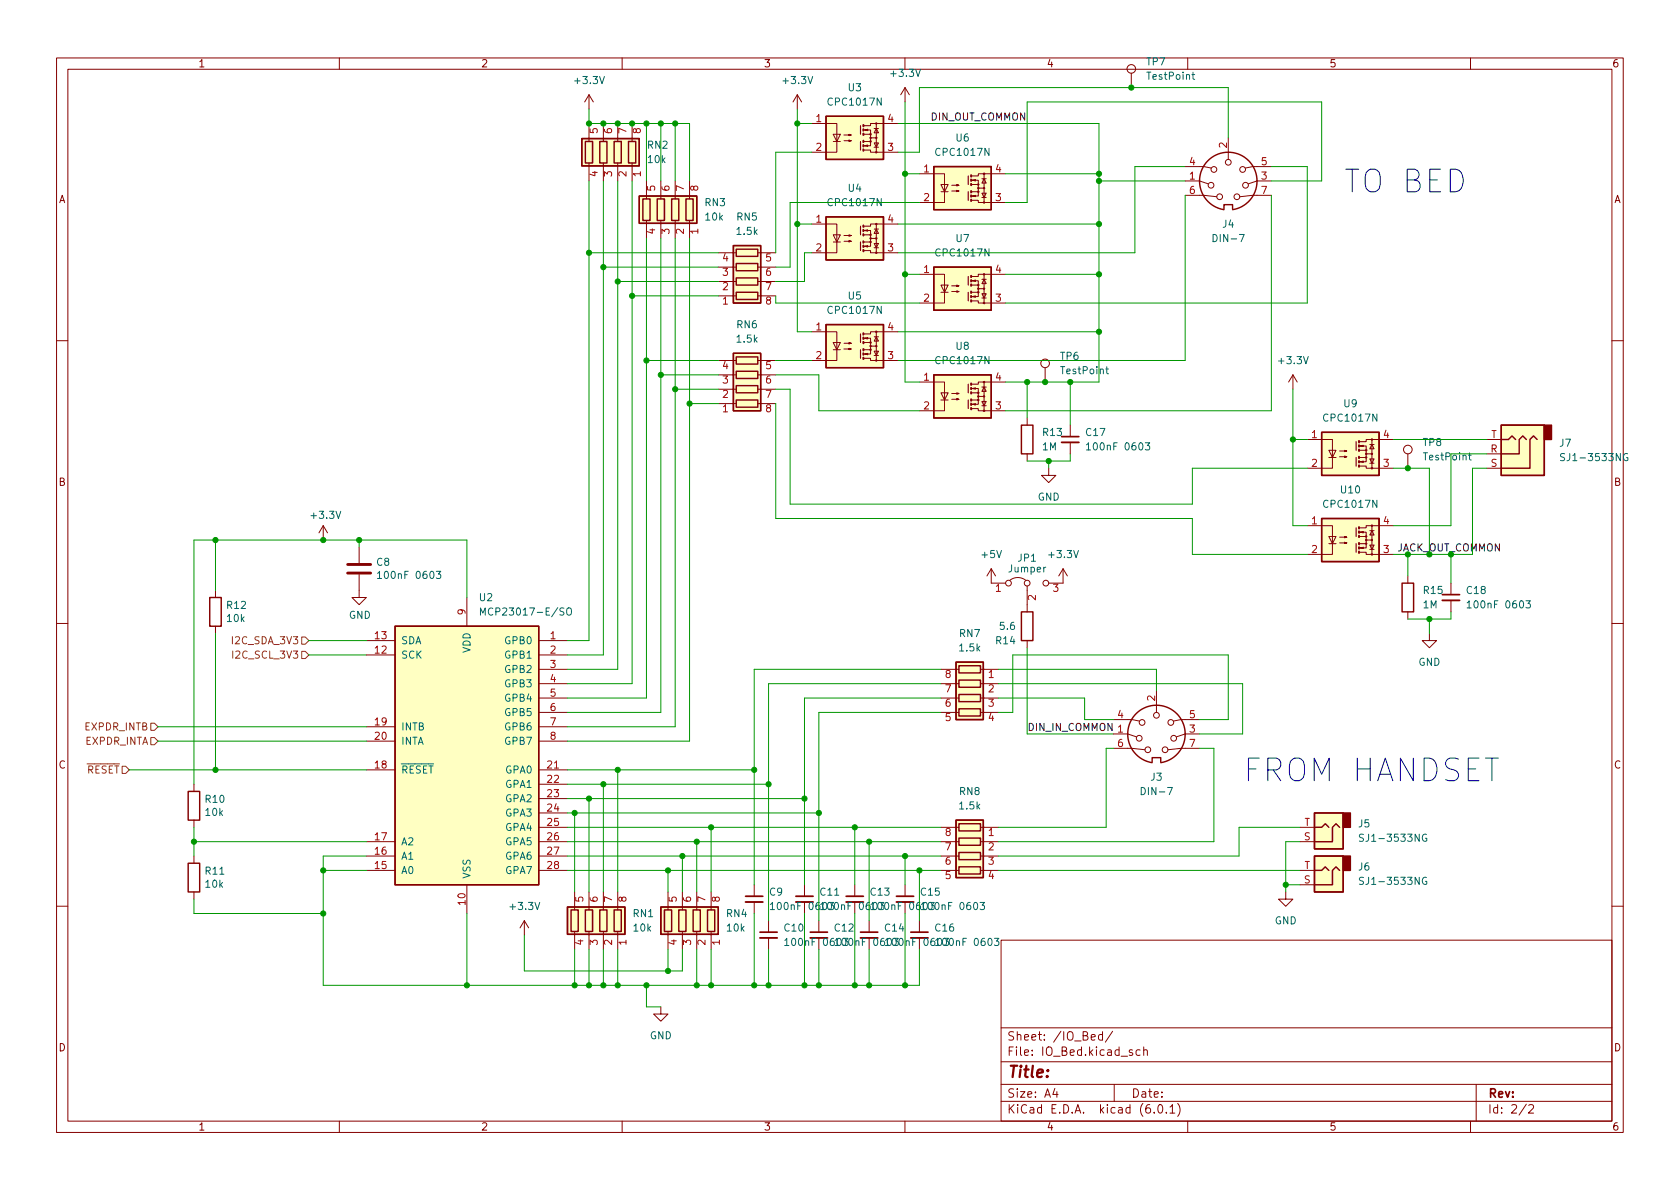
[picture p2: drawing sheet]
<svg xmlns="http://www.w3.org/2000/svg" width="297mm" height="210mm" viewBox="0 0 297 210" stroke-linecap="round" stroke-linejoin="round" font-family="sans-serif">
<g fill="none" stroke="#840000" stroke-width=".18">
<path d="M10 10.2h277v190.1h-277zM12 12.2h273v186.1h-273zM60 10.2v2M104.1 16.8l-.7 1.2M104.1 16.8v2.5M104.1 16.8l.8 1.2M110 10.2v2M141 16.8l-.8 1.2M141 16.8v2.5M141 16.8l.7 1.2M160 10.2v2M160 15.5v2.5"/>
<path d="M160 15.5l-.7 1.3M160 15.5l.8 1.3M200 12.9v2.6M210 10.2v2M260 10.2v2M104.1 21.8v3.2M104.1 28.8v3.2M106.7 21.8v3.2M106.7 28.8v3.2M109.2 21.8v3.2M109.2 28.8v3.2M111.8 21.8v3.2"/>
<path d="M111.8 28.8v3.2M114.3 32v3.2M114.3 39v3.2M116.8 32v3.2M116.8 39v3.2M119.4 32v3.2M119.4 39v3.2M121.9 32v3.2M121.9 39v3.2M143.5 21.8h4.5v5.1h-4.5M143.5 39.6h4.5v5.1h-4.5M147.3 23.7h1.3l-.6 1.3z"/>
<path d="M147.3 25h1.3M149.2 24.9h1.3l-.4 .1v-.2l.4 .1M149.2 23.9h1.3l-.4 .1v-.3l.4 .2M152.8 23h1.1v.7M152.8 26.5h1.1v.4h4.8M152.8 23.7h1.1v1.3h-1.1M152.9 25.8l.5-.2v.3zM152.9 23l.5-.1v.2zM153.9 25v.8h-1.1M153.9 24.4h1M154.6 25.3h.7l-.4 .7zM154.6 26h.7"/>
<path d="M154.6 22.7h.7M154.9 22.7l.4 .8h-.7zM154.9 21.8v5.1M154.9 39.6v5.1M158.7 21.8h-4.8v.4h-1.1M158.7 39.6h-4.8v.4h-1.1M162.6 30.7h4.4v5.1h-4.4M166.4 32.6h1.2l-.6 1.3zM166.4 33.9h1.2M168.3 33.8h1.2l-.3 .1v-.3l.3 .2M168.3 32.8h1.2l-.3 .1v-.3l.3 .2M171.8 31.9h1.2v.7"/>
<path d="M171.8 35.4h1.2v.4h4.8M171.8 32.6h1.2v1.3h-1.2M172 34.7l.5-.2v.3zM172 31.9l.5-.2v.3zM173 33.9v.8h-1.2M173 33.3h1M173.6 34.2h.8l-.4 .7zM173.6 34.9h.8M173.6 31.6h.8M174 31.6l.4 .8h-.8zM174 30.7v5.1M177.8 30.7h-4.8v.4h-1.2"/>
<path d="M209.5 34.5h3.4l2.2 .3M209.5 29.5h3.4l1.2 .2M209.5 32h2.6l1.5 .5M217.2 24.4v3.8M224.8 34.5h-3.3l-2.3 .3M224.8 29.5h-3.3l-1.3 .2M224.8 32h-2.6l-1.5 .5M127 44.7h3.2M127 52.3h3.2M127 49.8h3.2M127 47.2h3.2M134 44.7h3.2"/>
<path d="M134 52.3h3.2M134 49.8h3.2M134 47.2h3.2M143.5 58.7h4.5v5h-4.5M147.3 41.5h1.3l-.6 1.3zM147.3 42.8h1.3M149.2 42.7h1.3l-.4 .1v-.3l.4 .2M149.2 41.7h1.3l-.4 .1v-.3l.4 .2M152.8 59.8h1.1v.8M152.8 40.8h1.1v.7M152.8 44.3h1.1v.4h4.8M152.8 41.5h1.1v1.3h-1.1"/>
<path d="M152.9 59.8l.5-.1v.2zM152.9 43.6l.5-.2v.3zM152.9 40.8l.5-.2v.3zM153.9 42.8v.8h-1.1M153.9 42.2h1M154.6 43h.7l-.4 .8zM154.6 59.6h.7M154.6 43.8h.7M154.6 40.5h.7M154.9 59.6l.4 .7h-.7zM154.9 40.5l.4 .8h-.7zM154.9 58.7v5"/>
<path d="M158.7 58.7h-4.8v.3h-1.1M162.6 48.5h4.4v5.1h-4.4M166.4 50.4h1.2l-.6 1.3zM166.4 51.7h1.2M168.3 51.6h1.2l-.3 .1v-.3l.3 .2M168.3 50.5h1.2l-.3 .2v-.3l.3 .1M171.8 49.7h1.2v.7M171.8 53.2h1.2v.4h4.8M171.8 50.4h1.2v1.3h-1.2M172 52.4l.5-.1v.3zM172 49.7l.5-.2v.3zM173 51.7v.7h-1.2"/>
<path d="M173 51h1M173.6 51.9h.8l-.4 .8zM173.6 52.7h.8M173.6 49.4h.8M174 49.4l.4 .8h-.8zM174 48.5v5.1M177.8 48.5h-4.8v.4h-1.2M10 60.2h2M127 63.7h3.2M127 71.4h3.2M127 68.8h3.2M127 66.3h3.2"/>
<path d="M134 63.7h3.2M134 71.4h3.2M134 68.8h3.2M134 66.3h3.2M147.3 60.6h1.3l-.6 1.2zM147.3 61.8h1.3M149.2 61.7h1.3l-.4 .1v-.2l.4 .1M149.2 60.7h1.3l-.4 .1v-.2l.4 .1M152.8 63.4h1.1v.3h4.8M152.8 60.6h1.1v1.2h-1.1M152.9 62.6l.5-.1v.2zM153.9 61.8v.8h-1.1"/>
<path d="M153.9 61.2h1M154.6 62.1h.7l-.4 .8zM154.6 62.9h.7M162.6 67.6h4.4v5h-4.4M166.4 69.5h1.2l-.6 1.2zM166.4 70.7h1.2M168.3 70.6h1.2l-.3 .1v-.2l.3 .1M168.3 69.6h1.2l-.3 .1v-.2l.3 .1M171.8 68.7h1.2v.8M171.8 72.3h1.2v.3h4.8M171.8 69.5h1.2v1.2h-1.2M172 71.5l.5-.1v.2z"/>
<path d="M172 68.7l.5-.1v.2zM173 70.7v.8h-1.2M173 70.1h1M173.6 71h.8l-.4 .7zM173.6 71.7h.8M173.6 68.4h.8M174 68.4l.4 .8h-.8zM174 67.6v5M177.8 67.6h-4.8v.3h-1.2M181.6 73.9v1.3M184.8 65v2.6M189.2 75.2v2"/>
<path d="M189.2 78.2v2.1M228.6 66.3l-.8 1.3M228.6 66.3v2.5M228.6 66.3l.8 1.3M231.1 77.7h4.5v5.1h-4.5M234.9 79.6h1.3l-.6 1.3zM236.9 79.8h1.2l-.4 .1v-.3l.4 .2M240.4 78.9h1.2v.7M240.4 79.6h1.2v1.3h-1.2M240.5 78.9l.5-.2v.3zM242.2 78.6h.8M242.6 78.6l.4 .8h-.8z"/>
<path d="M242.6 77.7v5.1M246.4 77.7h-4.8v.4h-1.2M262.9 77.7h2.5M285 60.2h2M57.1 93l-.7 1.2M57.1 93v2.5M57.1 93l.8 1.2M63.5 96.8v2.8M181.6 80.3v1.2M185.4 82.8v1.3h1.3l-1.3 1.2-1.3-1.2h1.3M231.1 93h4.5v5h-4.5M234.9 94.9h1.3l-.6 1.2z"/>
<path d="M234.9 80.9h1.3M234.9 96.1h1.3M236.9 80.8h1.2l-.4 .1v-.3l.4 .2M236.9 96h1.2l-.4 .1v-.2l.4 .1M236.9 95h1.2l-.4 .1v-.2l.4 .1M240.4 82.4h1.2v.4h4.8M240.4 94.1h1.2v.8M240.4 97.7h1.2v.3h4.8M240.4 94.9h1.2v1.2h-1.2M240.5 81.7l.5-.2v.3zM240.5 96.9l.5-.1v.2zM240.5 94.1l.5-.1v.2z"/>
<path d="M241.6 80.9v.8h-1.2M241.6 96.1v.8h-1.2M241.6 80.3h1M241.6 95.5h1M242.2 81.1h.8l-.4 .8zM242.2 96.4h.8l-.4 .7zM242.2 81.9h.8M242.2 97.1h.8M242.2 93.8h.8M242.6 93.8l.4 .8h-.8zM242.6 93v5M246.4 93h-4.8v.3h-1.2"/>
<path d="M248.9 80.3v2.5M262.9 80.3h2.5M262.9 82.8h2.5M10 110.2h2M38.1 104.4v1.3M38.1 110.7v1.3M63.5 101.6v4.1h1.3l-1.3 1.2-1.3-1.2h1.3M64.8 113.3h5M64.8 115.8h5M82.5 105.7v5M95.2 118.4h5.1M95.2 113.3h5.1"/>
<path d="M95.2 115.8h5.1M166.4 118.4h3.1M173.4 118.4h3.1M175.3 100.6l-.8 1.2M175.3 100.6v2.5h2.5M175.3 100.6l.7 1.2M178.6 102.6a2.26 2.26 0 0 1 2.8 0M181.6 103.6v4.6M181.6 113.3v1.2M188 100.6l-.8 1.2M188 100.6v2.5h-2.6M188 100.6l.7 1.2"/>
<path d="M248.9 101.8v1.3M248.9 108.2v1.3M252.7 112v1.3h1.3l-1.3 1.2-1.2-1.2h1.2M256.5 103.1v2.1M256.5 106.2v2M285 110.2h2M34.3 138.7v1.2M64.8 136.1h5M64.8 128.5h5M64.8 131.1h5M95.2 120.9h5.1M95.2 123.4h5.1"/>
<path d="M95.2 126h5.1M95.2 136.1h5.1M95.2 128.5h5.1M95.2 131.1h5.1M95.2 138.7h5.1M166.4 120.9h3.1M166.4 123.4h3.1M166.4 126h3.1M173.4 120.9h3.1M173.4 123.4h3.1M173.4 126h3.1M196.8 132.3h3.4l2.2 .3"/>
<path d="M196.8 127.2h3.4l1.2 .3M196.8 129.8h2.6l1.5 .5M204.5 122.2v3.8M212.1 132.3h-3.3l-2.3 .3M212.1 127.2h-3.3l-1.3 .3M212.1 129.8h-2.6l-1.5 .5M34.3 145v1.3M34.3 151.4v1.2M34.3 157.7v1.3M64.8 148.8h5M64.8 153.9h5M64.8 151.4h5"/>
<path d="M82.5 156.5v5M95.2 148.8h5.1M95.2 146.3h5.1M95.2 153.9h5.1M95.2 151.4h5.1M95.2 141.2h5.1M95.2 143.8h5.1M101.6 157.7v3.2M104.1 157.7v3.2M106.7 157.7v3.2M109.2 157.7v3.2M118.1 157.7v3.2"/>
<path d="M120.6 157.7v3.2M123.2 157.7v3.2M125.7 157.7v3.2M133.3 156.5v2M133.3 159.5v2M142.2 156.5v2M151.1 156.5v2M160 156.5v2M166.4 148.8h3.1M166.4 146.3h3.1M166.4 153.9h3.1M166.4 151.4h3.1"/>
<path d="M173.4 148.8h3.1M173.4 146.3h3.1M173.4 153.9h3.1M173.4 151.4h3.1M227.3 157.7v1.3h1.3l-1.3 1.3-1.2-1.3h1.2M229.9 148.8h2.5M229.9 146.3h2.5M229.9 156.5h2.5M229.9 153.9h2.5M10 160.2h2M92.7 162.8l-.8 1.3M92.7 162.8v2.5"/>
<path d="M92.7 162.8l.8 1.3M101.6 164.7v3.2M104.1 164.7v3.2M106.7 164.7v3.2M109.2 164.7v3.2M116.8 178v1.3h1.3l-1.3 1.3-1.2-1.3h1.2M118.1 164.7v3.2M120.6 164.7v3.2M123.2 164.7v3.2M125.7 164.7v3.2M135.9 162.8v2M135.9 165.9v2"/>
<path d="M144.8 162.8v2M153.7 162.8v2M162.6 162.8v2M177 166.3h108v32h-108zM285 160.2h2M60 198.3v2M110 198.3v2M160 198.3v2M177 194.8h108M177 191.8h108M177 187.8h108M177 181.8h108"/>
<path d="M186.5 192.5l-.4 1h1M186.9 193v1M192.9 183.4l.7-.1v-.3l-.5-.1-.2 .2 .1 .8h.6M194.9 183l-.4-.1-.3 .3v.4l.2 .3h.5M194.9 182.4v1.5M196.7 182.4l-1.3 1.9M197 191.8v3M200.2 185.7l-.3-.1-.3 .2 .1 .3 .5 .1v.4h-.6M201.6 185.7l-.5-.1-.2 .3v.4l.1 .3h.6M202.2 185.8l.2-.2 .4 .1 .1 .9M202.2 185.1v1.5M204.1 196.7v.1"/>
<path d="M204.9 195.4l.2-.1a.81 .81 0 0 1 .6 .7 .81 .81 0 0 1-.3 .8h-.2a.81 .81 0 0 1-.6-.6 .81 .81 0 0 1 .3-.8zM206.2 196.7v.1M206.9 195.8l.4-.5v1.5M206.9 196.8h.8M208.2 195.1a1.72 1.72 0 0 1 0 2.3M210 198.3v2M260 198.3v2M261 191.8v6.5M269.9 195.3l-1.3 1.9M270.3 195.5l.6-.2 .2 .2 .1 .3-1 1h1"/>
<circle cx="200" cy="12.2" r=".76"/>
<circle cx="153.9" cy="23.7" r=".13"/>
<circle cx="153.9" cy="24.4" r=".13"/>
<circle cx="153.9" cy="25" r=".13"/>
<circle cx="154.9" cy="39.6" r=".13"/>
<circle cx="154.9" cy="21.8" r=".13"/>
<circle cx="154.9" cy="26.9" r=".13"/>
<circle cx="154.9" cy="24.4" r=".13"/>
<circle cx="173" cy="33.3" r=".13"/>
<circle cx="173" cy="33.9" r=".13"/>
<circle cx="173" cy="32.6" r=".13"/>
<circle cx="174" cy="35.8" r=".13"/>
<circle cx="174" cy="33.3" r=".13"/>
<circle cx="174" cy="30.7" r=".13"/>
<circle cx="214.1" cy="32.8" r=".51"/>
<circle cx="214.6" cy="30" r=".51"/>
<circle cx="215.6" cy="34.8" r=".51"/>
<circle cx="217.2" cy="28.7" r=".51"/>
<circle cx="218.7" cy="34.8" r=".51"/>
<circle cx="219.7" cy="30" r=".51"/>
<circle cx="220.2" cy="32.8" r=".51"/>
<circle cx="153.9" cy="42.8" r=".13"/>
<circle cx="153.9" cy="42.2" r=".13"/>
<circle cx="153.9" cy="41.5" r=".13"/>
<circle cx="154.9" cy="42.2" r=".13"/>
<circle cx="154.9" cy="44.7" r=".13"/>
<circle cx="154.9" cy="58.7" r=".13"/>
<circle cx="173" cy="50.4" r=".13"/>
<circle cx="173" cy="51" r=".13"/>
<circle cx="173" cy="51.7" r=".13"/>
<circle cx="174" cy="51" r=".13"/>
<circle cx="174" cy="48.5" r=".13"/>
<circle cx="174" cy="53.6" r=".13"/>
<circle cx="153.9" cy="60.6" r=".13"/>
<circle cx="153.9" cy="61.8" r=".13"/>
<circle cx="153.9" cy="61.2" r=".13"/>
<circle cx="154.9" cy="63.7" r=".13"/>
<circle cx="154.9" cy="61.2" r=".13"/>
<circle cx="173" cy="70.7" r=".13"/>
<circle cx="173" cy="69.5" r=".13"/>
<circle cx="173" cy="70.1" r=".13"/>
<circle cx="174" cy="72.6" r=".13"/>
<circle cx="174" cy="67.6" r=".13"/>
<circle cx="174" cy="70.1" r=".13"/>
<circle cx="184.8" cy="64.3" r=".76"/>
<circle cx="241.6" cy="79.6" r=".13"/>
<circle cx="242.6" cy="77.7" r=".13"/>
<circle cx="248.9" cy="79.5" r=".76"/>
<circle cx="241.6" cy="80.3" r=".13"/>
<circle cx="241.6" cy="80.9" r=".13"/>
<circle cx="241.6" cy="95.5" r=".13"/>
<circle cx="241.6" cy="94.9" r=".13"/>
<circle cx="241.6" cy="96.1" r=".13"/>
<circle cx="242.6" cy="80.3" r=".13"/>
<circle cx="242.6" cy="95.5" r=".13"/>
<circle cx="242.6" cy="82.8" r=".13"/>
<circle cx="242.6" cy="93" r=".13"/>
<circle cx="242.6" cy="98" r=".13"/>
<circle cx="178.3" cy="103.1" r=".51"/>
<circle cx="181.6" cy="103.1" r=".51"/>
<circle cx="184.9" cy="103.1" r=".51"/>
<circle cx="201.4" cy="130.6" r=".51"/>
<circle cx="201.9" cy="127.8" r=".51"/>
<circle cx="202.9" cy="132.6" r=".51"/>
<circle cx="204.5" cy="126.5" r=".51"/>
<circle cx="206" cy="132.6" r=".51"/>
<circle cx="207" cy="127.8" r=".51"/>
<circle cx="207.5" cy="130.6" r=".51"/>
</g>
<g fill="none" stroke="#840000" stroke-width=".25">
<path d="M102.9 24.5h10.1v4.8h-10.1zM103.5 25h1.3v3.8h-1.3zM106 25h1.3v3.8h-1.3zM108.6 25h1.3v3.8h-1.3zM111.1 25h1.3v3.8h-1.3zM113 34.7h10.2v4.8h-10.2zM113.7 35.2h1.2v3.8h-1.2zM116.2 35.2h1.3v3.8h-1.3zM118.7 35.2h1.3v3.8h-1.3zM121.3 35.2h1.3v3.8h-1.3zM146 20.6h10.2v7.6h-10.2zM146 38.3h10.2v7.7h-10.2z"/>
<path d="M165.1 29.5h10.2v7.6h-10.2zM216.4 37.1a5.1 5.1 0 0 1-3.5-7.8 5.1 5.1 0 0 1 8.6 0 5.1 5.1 0 0 1-3.6 7.8M216.4 37v-.8h1.5v.8M129.7 43.4h4.8v10.2h-4.8zM130.2 51.7h3.8v1.3h-3.8zM130.2 49.1h3.8v1.3h-3.8zM130.2 46.6h3.8v1.3h-3.8zM130.2 44.1h3.8v1.2h-3.8zM146 57.4h10.2v7.6h-10.2zM165.1 47.2h10.2v7.7h-10.2zM129.7 62.5h4.8v10.1h-4.8zM130.2 70.7h3.8v1.3h-3.8z"/>
<path d="M130.2 68.2h3.8v1.3h-3.8zM130.2 65.7h3.8v1.2h-3.8zM130.2 63.1h3.8v1.3h-3.8zM165.1 66.3h10.2v7.6h-10.2zM180.6 75.2h2v5.1h-2zM233.7 76.4h10.1v7.7h-10.1zM265.4 75.2h7.6v8.9h-7.6zM265.4 77.7h1.3l.6-.6 .7 .6M269.9 77.7l-.7-.6-.6 .6v2.6h-3.2M271.8 77.7l-.7-.6-.6 .6v5.1h-5.1M233.7 91.7h10.1v7.6h-10.1zM37.1 105.7h2v5h-2z"/>
<path d="M69.8 110.7h25.4v45.8h-25.4zM169 117.1h4.9v10.1h-4.9zM169.5 117.7h3.9v1.3h-3.9zM180.6 108.2h2v5.1h-2zM247.9 103.1h2v5.1h-2zM33.3 139.9h2v5.1h-2zM169.5 120.3h3.9v1.2h-3.9zM169.5 122.8h3.9v1.3h-3.9zM169.5 125.3h3.9v1.3h-3.9zM203.7 134.9a5.1 5.1 0 0 1-3.5-7.9 5.1 5.1 0 0 1 8.6 0 5.1 5.1 0 0 1-3.6 7.9M203.7 134.7v-.7h1.5v.7M33.3 152.6h2v5.1h-2z"/>
<path d="M169 145h4.9v10.2h-4.9zM169.5 145.7h3.9v1.2h-3.9zM169.5 148.2h3.9v1.3h-3.9zM169.5 150.7h3.9v1.3h-3.9zM169.5 153.3h3.9v1.3h-3.9zM232.4 143.8h5.1v6.3h-5.1zM232.4 151.4h5.1v6.3h-5.1zM232.4 146.3h1.3l.6-.6 .6 .6M232.4 153.9h1.3l.6-.6 .6 .6M236.9 146.3l-.7-.6-.6 .6v2.5h-3.2M236.9 153.9l-.7-.6-.6 .6v2.6h-3.2M100.3 160.4h10.2v4.8h-10.2z"/>
<path d="M101 160.9h1.2v3.8h-1.2zM103.5 160.9h1.3v3.8h-1.3zM106 160.9h1.3v3.8h-1.3zM108.6 160.9h1.3v3.8h-1.3zM116.8 160.4h10.2v4.8h-10.2zM117.5 160.9h1.2v3.8h-1.2zM120 160.9h1.3v3.8h-1.3zM122.6 160.9h1.2v3.8h-1.2zM125.1 160.9h1.3v3.8h-1.3z"/>
</g>
<g fill="none" stroke="#006464" stroke-width=".18">
<path d="M210.7 13.2h.5M210.9 12.8v1l.3 .2M192.1 78.7l.4-.4v1.3M192.1 79.6h.7M195.5 65.3h.5M195.7 64.8v1.1l.3 .2M202.5 78.3h.8l-.4 .5 .3 .1v.5l-.2 .2-.5-.2M259.6 80.5h.5M259.8 80.1v1.1l.3 .1M276.6 80.3l-.4-.1-.2 .1v.4l.5 .2 .1 .3-.2 .3-.5-.1M287.8 80.3a.59 .59 0 0 0-.8 .5 .59 .59 0 0 0 .8 .6v-.5h-.2M66.7 101.4l.4-.4v1.3"/>
<path d="M66.7 102.3h.8M77.1 101h.8l-.4 .5 .4 .1v.6l-.2 .1-.6-.1M85 108.8v-1.3l.4 .9 .4-.9v1.3M100.3 107.7l.2-.2a.43 .43 0 0 1 .5 .4v.4a.42 .42 0 0 1-.4 .5 .42 .42 0 0 1-.4-.5zM259.4 106.6l.4-.4v1.3M259.4 107.5h.7M269.8 106.2h.8l-.4 .5 .3 .1v.6l-.2 .1-.5-.1M136.2 159.9l.4-.3v1.2M173.3 159.6h.8l-.5 .5 .4 .1v.5l-.2 .1-.5-.1M241.1 147.6l-.5-.1-.2 .1v.4l.6 .2 .1 .3-.3 .3-.4-.1M241.1 155.2l-.5-.1-.2 .1v.4l.6 .3 .1 .3-.3 .2-.4-.1M252.2 147.6a.59 .59 0 0 0-.7 .5 .59 .59 0 0 0 .7 .6l.1-.5h-.3"/>
<path d="M252.2 155.2a.59 .59 0 0 0-.7 .6 .59 .59 0 0 0 .7 .5l.1-.4h-.3M136.2 160.8h.7M138.8 166.3l.3-.4v1.3M138.8 167.2h.7M175.8 165.9h.8l-.4 .5 .3 .1v.6l-.1 .1-.6-.1"/>
</g>
<path d="M187.7 78.2h3.1M255 106.2h3.1M131.8 159.5h3.1M140.7 159.5h3.1M149.6 159.5h3.1M158.5 159.5h3M134.4 165.9h3M143.3 165.9h3M152.1 165.9h3.1M161 165.9h3.1" fill="none" stroke="#840000" stroke-width=".33"/>
<path d="M187.7 77.2h3.1M255 105.2h3.1M131.8 158.5h3.1M140.7 158.5h3.1M149.6 158.5h3.1M158.5 158.5h3M134.4 164.8h3M143.3 164.8h3M152.1 164.8h3.1M161 164.8h3.1" fill="none" stroke="#840000" stroke-width=".3"/>
<g fill="#ffffc2" stroke="#ffffc2" stroke-width=".18">
<path d="M165.1 47.2h10.2v7.7h-10.2z"/>
<path d="M169 117.1h4.9v10.1h-4.9z"/>
<path d="M233.7 76.4h10.1v7.7h-10.1z"/>
<path d="M102.9 24.5h10.1v4.8h-10.1z"/>
<path d="M233.7 91.7h10.1v7.6h-10.1z"/>
<path d="M165.1 29.5h10.2v7.6h-10.2z"/>
<path d="M146 57.4h10.2v7.6h-10.2z"/>
<path d="M165.1 66.3h10.2v7.6h-10.2z"/>
<path d="M129.7 62.5h4.8v10.1h-4.8z"/>
<path d="M265.4 75.2h7.6v8.9h-7.6z"/>
<path d="M113 34.7h10.2v4.8h-10.2z"/>
<path d="M146 20.6h10.2v7.6h-10.2z"/>
<path d="M232.4 143.8h5.1v6.3h-5.1z"/>
<path d="M232.4 151.4h5.1v6.3h-5.1z"/>
<path d="M146 38.3h10.2v7.7h-10.2z"/>
<path d="M129.7 43.4h4.8v10.2h-4.8z"/>
<path d="M169 145h4.9v10.2h-4.9z"/>
<path d="M116.8 160.4h10.2v4.8h-10.2z"/>
<path d="M69.8 110.7h25.4v45.8h-25.4z"/>
<path d="M100.3 160.4h10.2v4.8h-10.2z"/>
</g>
<g fill="none" stroke="#840000" stroke-width=".2">
<path d="M152.1 22.2v1.5M152.1 25v1.5M152.1 40v1.5M171.2 31.1v1.5M171.2 33.9v1.5M152.1 42.8v1.5M152.1 59v1.6M171.2 48.9v1.5M171.2 51.7v1.5M152.1 61.8v1.6M171.2 67.9v1.6M171.2 70.7v1.6"/>
<path d="M239.8 78.1v1.5M239.8 80.9v1.5M239.8 93.3v1.6M239.8 96.1v1.6"/>
</g>
<g fill="none" stroke="#840000" stroke-width=".36">
<path d="M152.7 26.4v.3M152.7 25.6v.3M152.7 23.6v.3M152.7 22.9v.2M152.7 22.1v.2M152.7 39.9v.2M152.7 24.9v.2M171.7 35.3v.3M171.7 34.5v.3M171.7 32.5v.3M171.7 31.7v.3M171.7 31v.2"/>
<path d="M171.7 33.8v.2M152.7 59.7v.2M152.7 58.9v.3M152.7 44.2v.2M152.7 43.4v.3M152.7 41.4v.3M152.7 40.6v.3M152.7 42.7v.2M171.7 53.1v.2M171.7 52.3v.3M171.7 50.3v.2M171.7 49.5v.3"/>
<path d="M171.7 48.8v.2M171.7 51.6v.2M152.7 63.2v.3M152.7 62.5v.2M152.7 60.4v.3M152.7 61.7v.3M171.7 72.1v.3M171.7 71.4v.2M171.7 69.3v.3M171.7 68.6v.2M171.7 67.8v.3M171.7 70.6v.3"/>
<path d="M240.3 79.5v.3M240.3 78.7v.3M240.3 78v.2M240.3 82.3v.2M240.3 81.5v.3M240.3 97.5v.3M240.3 96.8v.2M240.3 94.7v.3M240.3 94v.2M240.3 93.2v.3M240.3 80.8v.2M240.3 96v.3"/>
</g>
<g fill="#840000" stroke="#840000" stroke-width=".25">
<path d="M273 75.2h1.3v2.5h-1.3z"/>
<path d="M237.5 143.8h1.3v2.5h-1.3z"/>
<path d="M237.5 151.4h1.3v2.5h-1.3z"/>
</g>
<path d="M61.5 99.8h4M61.5 101.3h4" fill="none" stroke="#840000" stroke-width=".51"/>
<path d="M53.3 112.6h.7l.6 .7-.6 .6h-.7zM53.3 115.2h.7l.6 .6-.6 .7h-.7zM21.6 135.5h.6l.7 .6-.7 .7h-.6zM26.7 130.4h.6l.6 .7-.6 .6h-.6zM26.7 127.9h.6l.6 .6-.6 .7h-.6z" fill="none" stroke="#725600" stroke-width=".18"/>
<g fill="none" stroke="#009600" stroke-width=".18">
<path d="M104.1 19.3v2.5h17.8v10.2M141 19.3v39.4h2.5M160 18v49.6h2.6M104.1 32v81.3h-3.8M106.7 32v83.8h-6.4M109.2 32v86.4h-8.9M111.8 32v88.9h-11.5M114.3 21.8v10.2M116.8 21.8v10.2M119.4 21.8v10.2M141 21.8h2.5M141 39.6h2.5"/>
<path d="M143.5 26.9h-6.3v17.8M158.7 21.8h35.6v45.8h-16.5M158.7 39.6h35.6M160 30.7h2.6M162.6 35.8h-22.9v11.4h-2.5M177.8 30.7h16.5M194.3 32h15.2M209.5 29.5h-8.8v15.2h-42M209.5 34.5v29.2h-50.8M217.2 24.4v-8.9h-54.6v11.4h-3.9M224.8 29.5h6.3v24.1h-53.3M224.8 32h8.9v-14h-52.1v17.8h-3.8"/>
<path d="M224.8 34.5v38.1h-47M104.1 44.7h22.9M106.7 47.2h20.3M109.2 49.8h17.8M111.8 52.3h15.2M114.3 42.2v81.2h-14M116.8 42.2v83.8h-16.5M119.4 42.2v86.3h-19.1M121.9 42.2v88.9h-21.6M137.2 52.3v1.3h25.4M143.5 44.7h-1.3v5.1h-5M158.7 58.7h35.6"/>
<path d="M160 48.5h2.6M177.8 48.5h16.5M114.3 63.7h12.7M116.8 66.3h10.2M119.4 68.8h7.6M121.9 71.4h5.1M137.2 68.8h2.5v20.3h71.1v-6.3h20.3M137.2 66.3h7.6v6.3h17.8M137.2 71.4v20.3h73.6v6.3h20.3M137.2 63.7h6.3M181.6 67.6v6.3M189.2 67.6v7.6"/>
<path d="M228.6 68.8v24.2h2.5M228.6 77.7h2.5M246.4 77.7h16.5M38.1 95.5v8.9M63.5 95.5v1.3M185.4 81.5v1.3M189.2 80.3v1.2h-7.6M246.4 82.8h6.3v15.2M248.9 98v3.8M256.5 98v5.1M262.9 82.8h-2.6v15.2h-13.9M262.9 80.3h-6.4v12.7h-10.1"/>
<path d="M38.1 112v24.1M54.6 115.8h10.2M54.6 113.3h10.2M82.5 105.7v-10.2h-48.2v43.2M166.4 118.4h-33.1v38.1M176.5 118.4h28v3.8M181.6 114.5v15.3h15.2M252.7 109.5v2.5M256.5 108.2v1.3h-7.6M22.9 136.1h41.9M27.9 131.1h36.9M27.9 128.5h36.9"/>
<path d="M100.3 138.7h35.6M100.3 136.1h33M106.7 138.7v19M109.2 136.1v21.6M166.4 126h-21.6v36.8M166.4 123.4h-24.2v33.1M166.4 120.9h-30.5v41.9M176.5 126h2.6v-10.2h38.1v11.4h-5.1M176.5 123.4h15.3v3.8h5M176.5 120.9h43.2v8.9h-7.6M196.8 132.3h-1.2v14h-19.1M212.1 132.3h2.5v16.5h-38.1"/>
<path d="M34.3 148.8h30.5M34.3 146.3v5.1M34.3 159v2.5h22.8M57.1 153.9h7.7M64.8 151.4h-7.7v22.8h105.5v-6.3M100.3 148.8h66.1M100.3 151.4h66.1M100.3 153.9h66.1M100.3 146.3h66.1M100.3 143.8h44.5M100.3 141.2h41.9M101.6 143.8v13.9"/>
<path d="M104.1 141.2v16.5M118.1 153.9v3.8M120.6 151.4v6.3M123.2 148.8v8.9M125.7 146.3v11.4M151.1 146.3v10.2M153.7 148.8v14M160 151.4v5.1M162.6 153.9v8.9M176.5 153.9h53.4M227.3 156.5h2.6M229.9 148.8h-2.6v8.9"/>
<path d="M229.9 146.3h-10.8v5.1h-42.6M82.5 161.5v12.7M92.7 165.3v6.4h27.9v-3.8M101.6 167.9v6.3M104.1 167.9v6.3M106.7 167.9v6.3M109.2 167.9v6.3M114.3 174.2v3.8h2.5M118.1 167.9v3.8M123.2 167.9v6.3M125.7 167.9v6.3M133.3 161.5v12.7"/>
<path d="M135.9 167.9v6.3M142.2 161.5v12.7M144.8 167.9v6.3M151.1 161.5v12.7M153.7 167.9v6.3M160 161.5v12.7"/>
</g>
<g fill="#009600" stroke="#009600" stroke-width=".18">
<circle cx="252.7" cy="98" r=".46"/>
<circle cx="248.9" cy="98" r=".46"/>
<circle cx="256.5" cy="98" r=".46"/>
<circle cx="248.9" cy="82.8" r=".46"/>
<circle cx="252.7" cy="109.5" r=".46"/>
<circle cx="116.8" cy="21.8" r=".46"/>
<circle cx="111.8" cy="21.8" r=".46"/>
<circle cx="114.3" cy="21.8" r=".46"/>
<circle cx="106.7" cy="21.8" r=".46"/>
<circle cx="104.1" cy="21.8" r=".46"/>
<circle cx="109.2" cy="21.8" r=".46"/>
<circle cx="104.1" cy="44.7" r=".46"/>
<circle cx="185.4" cy="81.5" r=".46"/>
<circle cx="228.6" cy="77.7" r=".46"/>
<circle cx="194.3" cy="58.7" r=".46"/>
<circle cx="109.2" cy="49.8" r=".46"/>
<circle cx="106.7" cy="47.2" r=".46"/>
<circle cx="119.4" cy="68.8" r=".46"/>
<circle cx="121.9" cy="71.4" r=".46"/>
<circle cx="111.8" cy="52.3" r=".46"/>
<circle cx="114.3" cy="63.7" r=".46"/>
<circle cx="116.8" cy="66.3" r=".46"/>
<circle cx="194.3" cy="48.5" r=".46"/>
<circle cx="194.3" cy="39.6" r=".46"/>
<circle cx="200" cy="15.5" r=".46"/>
<circle cx="194.3" cy="30.7" r=".46"/>
<circle cx="194.3" cy="32" r=".46"/>
<circle cx="184.8" cy="67.6" r=".46"/>
<circle cx="181.6" cy="67.6" r=".46"/>
<circle cx="189.2" cy="67.6" r=".46"/>
<circle cx="160" cy="30.7" r=".46"/>
<circle cx="160" cy="48.5" r=".46"/>
<circle cx="141" cy="21.8" r=".46"/>
<circle cx="119.4" cy="21.8" r=".46"/>
<circle cx="141" cy="39.6" r=".46"/>
<circle cx="227.3" cy="156.5" r=".46"/>
<circle cx="118.1" cy="153.9" r=".46"/>
<circle cx="118.1" cy="171.7" r=".46"/>
<circle cx="109.2" cy="174.2" r=".46"/>
<circle cx="106.7" cy="174.2" r=".46"/>
<circle cx="120.6" cy="151.4" r=".46"/>
<circle cx="135.9" cy="138.7" r=".46"/>
<circle cx="142.2" cy="174.2" r=".46"/>
<circle cx="133.3" cy="174.2" r=".46"/>
<circle cx="135.9" cy="174.2" r=".46"/>
<circle cx="123.2" cy="174.2" r=".46"/>
<circle cx="125.7" cy="174.2" r=".46"/>
<circle cx="114.3" cy="174.2" r=".46"/>
<circle cx="104.1" cy="141.2" r=".46"/>
<circle cx="101.6" cy="143.8" r=".46"/>
<circle cx="125.7" cy="146.3" r=".46"/>
<circle cx="123.2" cy="148.8" r=".46"/>
<circle cx="82.5" cy="174.2" r=".46"/>
<circle cx="57.1" cy="161.5" r=".46"/>
<circle cx="109.2" cy="136.1" r=".46"/>
<circle cx="106.7" cy="138.7" r=".46"/>
<circle cx="101.6" cy="174.2" r=".46"/>
<circle cx="104.1" cy="174.2" r=".46"/>
<circle cx="160" cy="174.2" r=".46"/>
<circle cx="144.8" cy="174.2" r=".46"/>
<circle cx="151.1" cy="174.2" r=".46"/>
<circle cx="162.6" cy="153.9" r=".46"/>
<circle cx="153.7" cy="174.2" r=".46"/>
<circle cx="38.1" cy="136.1" r=".46"/>
<circle cx="38.1" cy="95.5" r=".46"/>
<circle cx="63.5" cy="95.5" r=".46"/>
<circle cx="57.1" cy="153.9" r=".46"/>
<circle cx="34.3" cy="148.8" r=".46"/>
<circle cx="57.1" cy="95.5" r=".46"/>
<circle cx="153.7" cy="148.8" r=".46"/>
<circle cx="160" cy="151.4" r=".46"/>
<circle cx="133.3" cy="136.1" r=".46"/>
<circle cx="151.1" cy="146.3" r=".46"/>
<circle cx="144.8" cy="143.8" r=".46"/>
<circle cx="142.2" cy="141.2" r=".46"/>
</g>
<g font-size="5.6" fill="#0000c2">
<text x="237.5" y="34.1">TO BED</text>
<text x="219.7" y="138.2">FROM HANDSET</text>
</g>
<text font-size="2.8" fill="#840000" x="178" y="190.6">Title:</text>
<g font-size="2.1" fill="#840000">
<text x="178" y="184">Sheet: /IO_Bed/</text>
<text x="178" y="186.7">File: IO_Bed.kicad_sch</text>
<text x="178" y="196.9">KiCad E.D.A. kicad (6.0.1)</text>
<text x="178" y="194.1">Size: A4</text>
<text x="200" y="194.1">Date:</text>
<text x="263" y="194.1">Rev:</text>
<text x="263" y="196.9">Id: 2/2</text>
</g>
<g font-size="1.8" fill="#840000">
<text x="35" y="11.9">1</text>
<text x="85" y="11.9">2</text>
<text x="135" y="11.9">3</text>
<text x="185" y="11.9">4</text>
<text x="235" y="11.9">5</text>
<text x="285" y="11.9">6</text>
<text x="10.3" y="35.9">A</text>
<text x="285.3" y="35.9">A</text>
<text x="10.3" y="85.9">B</text>
<text x="285.3" y="85.9">B</text>
<text x="10.3" y="135.9">C</text>
<text x="285.3" y="135.9">C</text>
<text x="10.3" y="185.9">D</text>
<text x="285.3" y="185.9">D</text>
<text x="35" y="199.9">1</text>
<text x="85" y="199.9">2</text>
<text x="135" y="199.9">3</text>
<text x="185" y="199.9">4</text>
<text x="235" y="199.9">5</text>
<text x="285" y="199.9">6</text>
</g>
<g font-size="1.8" fill="#006464">
<text x="202.7" y="11.6">TP7</text>
<text x="101.8" y="14.9">+3.3V</text>
<text x="138.6" y="14.9">+3.3V</text>
<text x="150" y="16.1">U3</text>
<text x="157.7" y="13.6">+3.3V</text>
<text x="203" y="14.1">TestPoint</text>
<text x="146.7" y="18.7">CPC1017N</text>
<text x="114.5" y="26.3">RN2</text>
<text x="114.6" y="28.8">10k</text>
<text x="165.7" y="27.6">CPC1017N</text>
<text x="169" y="25">U6</text>
<text x="150" y="33.9">U4</text>
<text x="124.7" y="36.4">RN3</text>
<text x="124.8" y="39">10k</text>
<text x="130.3" y="39">RN5</text>
<text x="130.4" y="41.5">1.5k</text>
<text x="146.7" y="36.4">CPC1017N</text>
<text x="216.2" y="40.3">J4</text>
<text x="165.7" y="45.3">CPC1017N</text>
<text x="169" y="42.8">U7</text>
<text x="214.9" y="42.8">DIN-7</text>
<text x="150" y="53">U5</text>
<text x="130.3" y="58">RN6</text>
<text x="146.7" y="55.5">CPC1017N</text>
<text x="130.4" y="60.6">1.5k</text>
<text x="165.7" y="64.4">CPC1017N</text>
<text x="169" y="61.8">U8</text>
<text x="187.5" y="63.6">TP6</text>
<text x="226.3" y="64.4">+3.3V</text>
<text x="187.7" y="66.2">TestPoint</text>
<text x="184.5" y="77.1">R13</text>
<text x="192.1" y="77.1">C17</text>
<text x="234.3" y="74.5">CPC1017N</text>
<text x="237.6" y="72">U9</text>
<text x="184.3" y="79.6">1M</text>
<text x="192.9" y="79.6">100nF 0603</text>
<text x="251.6" y="78.9">TP8</text>
<text x="251.9" y="81.4">TestPoint</text>
<text x="275.8" y="79">J7</text>
<text x="276.7" y="81.5">SJ1-3533NG</text>
<text x="183.5" y="88.5">GND</text>
<text x="234.3" y="89.8">CPC1017N</text>
<text x="237.1" y="87.2">U10</text>
<text x="55.2" y="91.7">+3.3V</text>
<text x="66.6" y="100">C8</text>
<text x="173.7" y="98.7">+5V</text>
<text x="178.4" y="101.2">Jumper</text>
<text x="180" y="99.3">JP1</text>
<text x="185.6" y="98.7">+3.3V</text>
<text x="40.2" y="107.7">R12</text>
<text x="67.6" y="102.4">100nF 0603</text>
<text x="84.8" y="106.3">U2</text>
<text x="251.6" y="107.6">1M</text>
<text x="251.8" y="105">R15</text>
<text x="259.4" y="105">C18</text>
<text x="260.2" y="107.6">100nF 0603</text>
<text x="40.2" y="110">10k</text>
<text x="61.7" y="109.4">GND</text>
<text x="70.9" y="113.9">SDA</text>
<text x="86.1" y="108.8">MCP23017-E/SO</text>
<text x="89.4" y="113.9">GPB0</text>
<text x="169.7" y="112.6">RN7</text>
<text x="176.2" y="113.9">R14</text>
<text x="176.9" y="111.4">5.6</text>
<text x="70.9" y="116.5">SCK</text>
<text x="83.2" y="115.5" transform="rotate(-90 83.2 115.5)">VDD</text>
<text x="89.4" y="116.5">GPB1</text>
<text x="89.4" y="119">GPB2</text>
<text x="169.7" y="115.2">1.5k</text>
<text x="250.8" y="117.7">GND</text>
<text x="89.4" y="121.5">GPB3</text>
<text x="89.4" y="124.1">GPB4</text>
<text x="70.9" y="129.2">INTB</text>
<text x="70.9" y="131.7">INTA</text>
<text x="89.4" y="126.6">GPB5</text>
<text x="89.4" y="129.2">GPB6</text>
<text x="89.4" y="131.7">GPB7</text>
<text x="70.9" y="136.8">~{RESET}</text>
<text x="89.4" y="136.8">GPA0</text>
<text x="36.4" y="142">R10</text>
<text x="89.4" y="139.3">GPA1</text>
<text x="89.4" y="141.9">GPA2</text>
<text x="169.7" y="140.6">RN8</text>
<text x="169.7" y="143.1">1.5k</text>
<text x="202.2" y="140.6">DIN-7</text>
<text x="203.5" y="138">J3</text>
<text x="36.4" y="144.3">10k</text>
<text x="70.9" y="149.5">A2</text>
<text x="89.4" y="144.4">GPA3</text>
<text x="89.4" y="146.9">GPA4</text>
<text x="89.4" y="149.5">GPA5</text>
<text x="240.2" y="146.3">J5</text>
<text x="241.1" y="148.8">SJ1-3533NG</text>
<text x="36.4" y="154.7">R11</text>
<text x="70.9" y="154.6">A0</text>
<text x="70.9" y="152">A1</text>
<text x="83.2" y="155.4" transform="rotate(-90 83.2 155.4)">VSS</text>
<text x="89.4" y="152">GPA6</text>
<text x="89.4" y="154.6">GPA7</text>
<text x="240.2" y="153.9">J6</text>
<text x="36.4" y="157">10k</text>
<text x="90.4" y="160.9">+3.3V</text>
<text x="136.1" y="158.4">C9</text>
<text x="137" y="160.9">100nF 0603100nF 0603100nF 0603100nF 0603</text>
<text x="145.1" y="158.4">C11</text>
<text x="154" y="158.4">C13</text>
<text x="162.9" y="158.4">C15</text>
<text x="241.1" y="156.5">SJ1-3533NG</text>
<text x="112" y="162.2">RN1</text>
<text x="112.1" y="164.7">10k</text>
<text x="128.5" y="162.2">RN4</text>
<text x="128.6" y="164.7">10k</text>
<text x="138.7" y="164.7">C10</text>
<text x="139.6" y="167.3">100nF 0603100nF 0603100nF 0603100nF 0603</text>
<text x="147.6" y="164.7">C12</text>
<text x="156.5" y="164.7">C14</text>
<text x="165.4" y="164.7">C16</text>
<text x="225.4" y="163.4">GND</text>
<text x="114.9" y="183.8">GND</text>
</g>
<g font-size="1.8" fill="#a90000">
<text x="105.7" y="23.6" transform="rotate(-90 105.7 23.6)">5</text>
<text x="108.2" y="23.6" transform="rotate(-90 108.2 23.6)">6</text>
<text x="110.7" y="23.6" transform="rotate(-90 110.7 23.6)">7</text>
<text x="113.3" y="23.6" transform="rotate(-90 113.3 23.6)">8</text>
<text x="144.3" y="21.6">1</text>
<text x="157" y="21.6">4</text>
<text x="144.3" y="26.7">2</text>
<text x="157" y="26.7">3</text>
<text x="210.3" y="29.2">4</text>
<text x="216.9" y="26.1" transform="rotate(-90 216.9 26.1)">2</text>
<text x="223" y="29.2">5</text>
<text x="105.7" y="31.2" transform="rotate(-90 105.7 31.2)">4</text>
<text x="108.2" y="31.2" transform="rotate(-90 108.2 31.2)">3</text>
<text x="110.7" y="31.2" transform="rotate(-90 110.7 31.2)">2</text>
<text x="113.3" y="31.2" transform="rotate(-90 113.3 31.2)">1</text>
<text x="115.8" y="33.8" transform="rotate(-90 115.8 33.8)">5</text>
<text x="118.4" y="33.8" transform="rotate(-90 118.4 33.8)">6</text>
<text x="120.9" y="33.8" transform="rotate(-90 120.9 33.8)">7</text>
<text x="123.4" y="33.8" transform="rotate(-90 123.4 33.8)">8</text>
<text x="163.3" y="30.5">1</text>
<text x="163.3" y="35.6">2</text>
<text x="176" y="35.6">3</text>
<text x="176" y="30.5">4</text>
<text x="210.3" y="31.7">1</text>
<text x="210.3" y="34.3">6</text>
<text x="223" y="31.7">3</text>
<text x="223" y="34.3">7</text>
<text x="115.8" y="41.4" transform="rotate(-90 115.8 41.4)">4</text>
<text x="118.4" y="41.4" transform="rotate(-90 118.4 41.4)">3</text>
<text x="120.9" y="41.4" transform="rotate(-90 120.9 41.4)">2</text>
<text x="123.4" y="41.4" transform="rotate(-90 123.4 41.4)">1</text>
<text x="144.3" y="39.4">1</text>
<text x="157" y="39.4">4</text>
<text x="127.8" y="46.2">4</text>
<text x="135.4" y="46.2">5</text>
<text x="144.3" y="44.4">2</text>
<text x="157" y="44.4">3</text>
<text x="127.8" y="53.8">1</text>
<text x="127.8" y="51.3">2</text>
<text x="127.8" y="48.8">3</text>
<text x="135.4" y="48.8">6</text>
<text x="135.4" y="51.3">7</text>
<text x="135.4" y="53.8">8</text>
<text x="163.3" y="48.3">1</text>
<text x="163.3" y="53.3">2</text>
<text x="176" y="53.3">3</text>
<text x="176" y="48.3">4</text>
<text x="144.3" y="58.4">1</text>
<text x="157" y="58.4">4</text>
<text x="127.8" y="65.3">4</text>
<text x="135.4" y="65.3">5</text>
<text x="144.3" y="63.5">2</text>
<text x="157" y="63.5">3</text>
<text x="127.8" y="70.4">2</text>
<text x="127.8" y="67.8">3</text>
<text x="135.4" y="67.8">6</text>
<text x="135.4" y="70.4">7</text>
<text x="163.3" y="67.3">1</text>
<text x="176" y="67.3">4</text>
<text x="127.8" y="72.9">1</text>
<text x="135.4" y="72.9">8</text>
<text x="163.3" y="72.4">2</text>
<text x="176" y="72.4">3</text>
<text x="231.9" y="77.5">1</text>
<text x="244.6" y="77.5">4</text>
<text x="263.6" y="77.5">T</text>
<text x="231.9" y="82.5">2</text>
<text x="244.6" y="82.5">3</text>
<text x="263.5" y="80">R</text>
<text x="263.6" y="82.5">S</text>
<text x="231.9" y="92.7">1</text>
<text x="244.6" y="92.7">4</text>
<text x="231.9" y="97.8">2</text>
<text x="244.6" y="97.8">3</text>
<text x="176" y="104.6">1</text>
<text x="183.1" y="106.2" transform="rotate(-90 183.1 106.2)">2</text>
<text x="186.2" y="104.6">3</text>
<text x="66.3" y="113">13</text>
<text x="82.3" y="108.7" transform="rotate(-90 82.3 108.7)">9</text>
<text x="97.3" y="113">1</text>
<text x="66.3" y="115.6">12</text>
<text x="97.3" y="115.6">2</text>
<text x="97.3" y="118.1">3</text>
<text x="167.1" y="119.9">8</text>
<text x="174.8" y="119.9">1</text>
<text x="97.3" y="120.6">4</text>
<text x="97.3" y="123.2">5</text>
<text x="97.3" y="125.7">6</text>
<text x="167.1" y="125">6</text>
<text x="167.1" y="122.4">7</text>
<text x="174.8" y="122.4">2</text>
<text x="174.8" y="125">3</text>
<text x="204.2" y="123.9" transform="rotate(-90 204.2 123.9)">2</text>
<text x="66.3" y="128.3">19</text>
<text x="66.3" y="130.8">20</text>
<text x="97.3" y="128.3">7</text>
<text x="97.3" y="130.8">8</text>
<text x="167.1" y="127.5">5</text>
<text x="174.8" y="127.5">4</text>
<text x="197.6" y="127">4</text>
<text x="210.3" y="129.5">3</text>
<text x="210.3" y="127">5</text>
<text x="66.3" y="135.9">18</text>
<text x="96.8" y="135.9">21</text>
<text x="197.6" y="132.1">6</text>
<text x="210.3" y="132.1">7</text>
<text x="96.8" y="138.4">22</text>
<text x="96.8" y="141">23</text>
<text x="96.8" y="143.5">24</text>
<text x="66.3" y="148.6">17</text>
<text x="96.8" y="146">25</text>
<text x="96.8" y="148.6">26</text>
<text x="167.1" y="147.8">8</text>
<text x="174.8" y="147.8">1</text>
<text x="230.6" y="148.6">S</text>
<text x="230.6" y="146">T</text>
<text x="66.3" y="153.7">15</text>
<text x="66.3" y="151.1">16</text>
<text x="96.8" y="151.1">27</text>
<text x="96.8" y="153.7">28</text>
<text x="167.1" y="155.4">5</text>
<text x="167.1" y="152.9">6</text>
<text x="167.1" y="150.4">7</text>
<text x="174.8" y="150.4">2</text>
<text x="174.8" y="152.9">3</text>
<text x="174.8" y="155.4">4</text>
<text x="230.6" y="153.7">T</text>
<text x="82.3" y="160" transform="rotate(-90 82.3 160)">10</text>
<text x="103.1" y="159.5" transform="rotate(-90 103.1 159.5)">5</text>
<text x="105.7" y="159.5" transform="rotate(-90 105.7 159.5)">6</text>
<text x="108.2" y="159.5" transform="rotate(-90 108.2 159.5)">7</text>
<text x="110.7" y="159.5" transform="rotate(-90 110.7 159.5)">8</text>
<text x="119.6" y="159.5" transform="rotate(-90 119.6 159.5)">5</text>
<text x="122.2" y="159.5" transform="rotate(-90 122.2 159.5)">6</text>
<text x="124.7" y="159.5" transform="rotate(-90 124.7 159.5)">7</text>
<text x="127.3" y="159.5" transform="rotate(-90 127.3 159.5)">8</text>
<text x="230.6" y="156.2">S</text>
<text x="103.1" y="167.1" transform="rotate(-90 103.1 167.1)">4</text>
<text x="105.7" y="167.1" transform="rotate(-90 105.7 167.1)">3</text>
<text x="108.2" y="167.1" transform="rotate(-90 108.2 167.1)">2</text>
<text x="110.7" y="167.1" transform="rotate(-90 110.7 167.1)">1</text>
<text x="119.6" y="167.1" transform="rotate(-90 119.6 167.1)">4</text>
<text x="122.2" y="167.1" transform="rotate(-90 122.2 167.1)">3</text>
<text x="124.7" y="167.1" transform="rotate(-90 124.7 167.1)">2</text>
<text x="127.3" y="167.1" transform="rotate(-90 127.3 167.1)">1</text>
</g>
<g font-size="1.8" fill="#0f0f0f">
<text x="164.5" y="21.3">DIN_OUT_COMMON</text>
<text x="247" y="97.5">JACK_OUT_COMMON</text>
<text x="181.6" y="129.2">DIN_IN_COMMON 1</text>
</g>
<g font-size="1.8" fill="#725600">
<text x="41.4" y="113.9">I2C_SDA_3V3</text>
<text x="41.6" y="116.5">I2C_SCL_3V3</text>
<text x="15.1" y="131.7">EXPDR_INTA</text>
<text x="15.1" y="129.2">EXPDR_INTB</text>
<text x="13.9" y="136.8">~{RESET}</text>
</g>
</svg>
